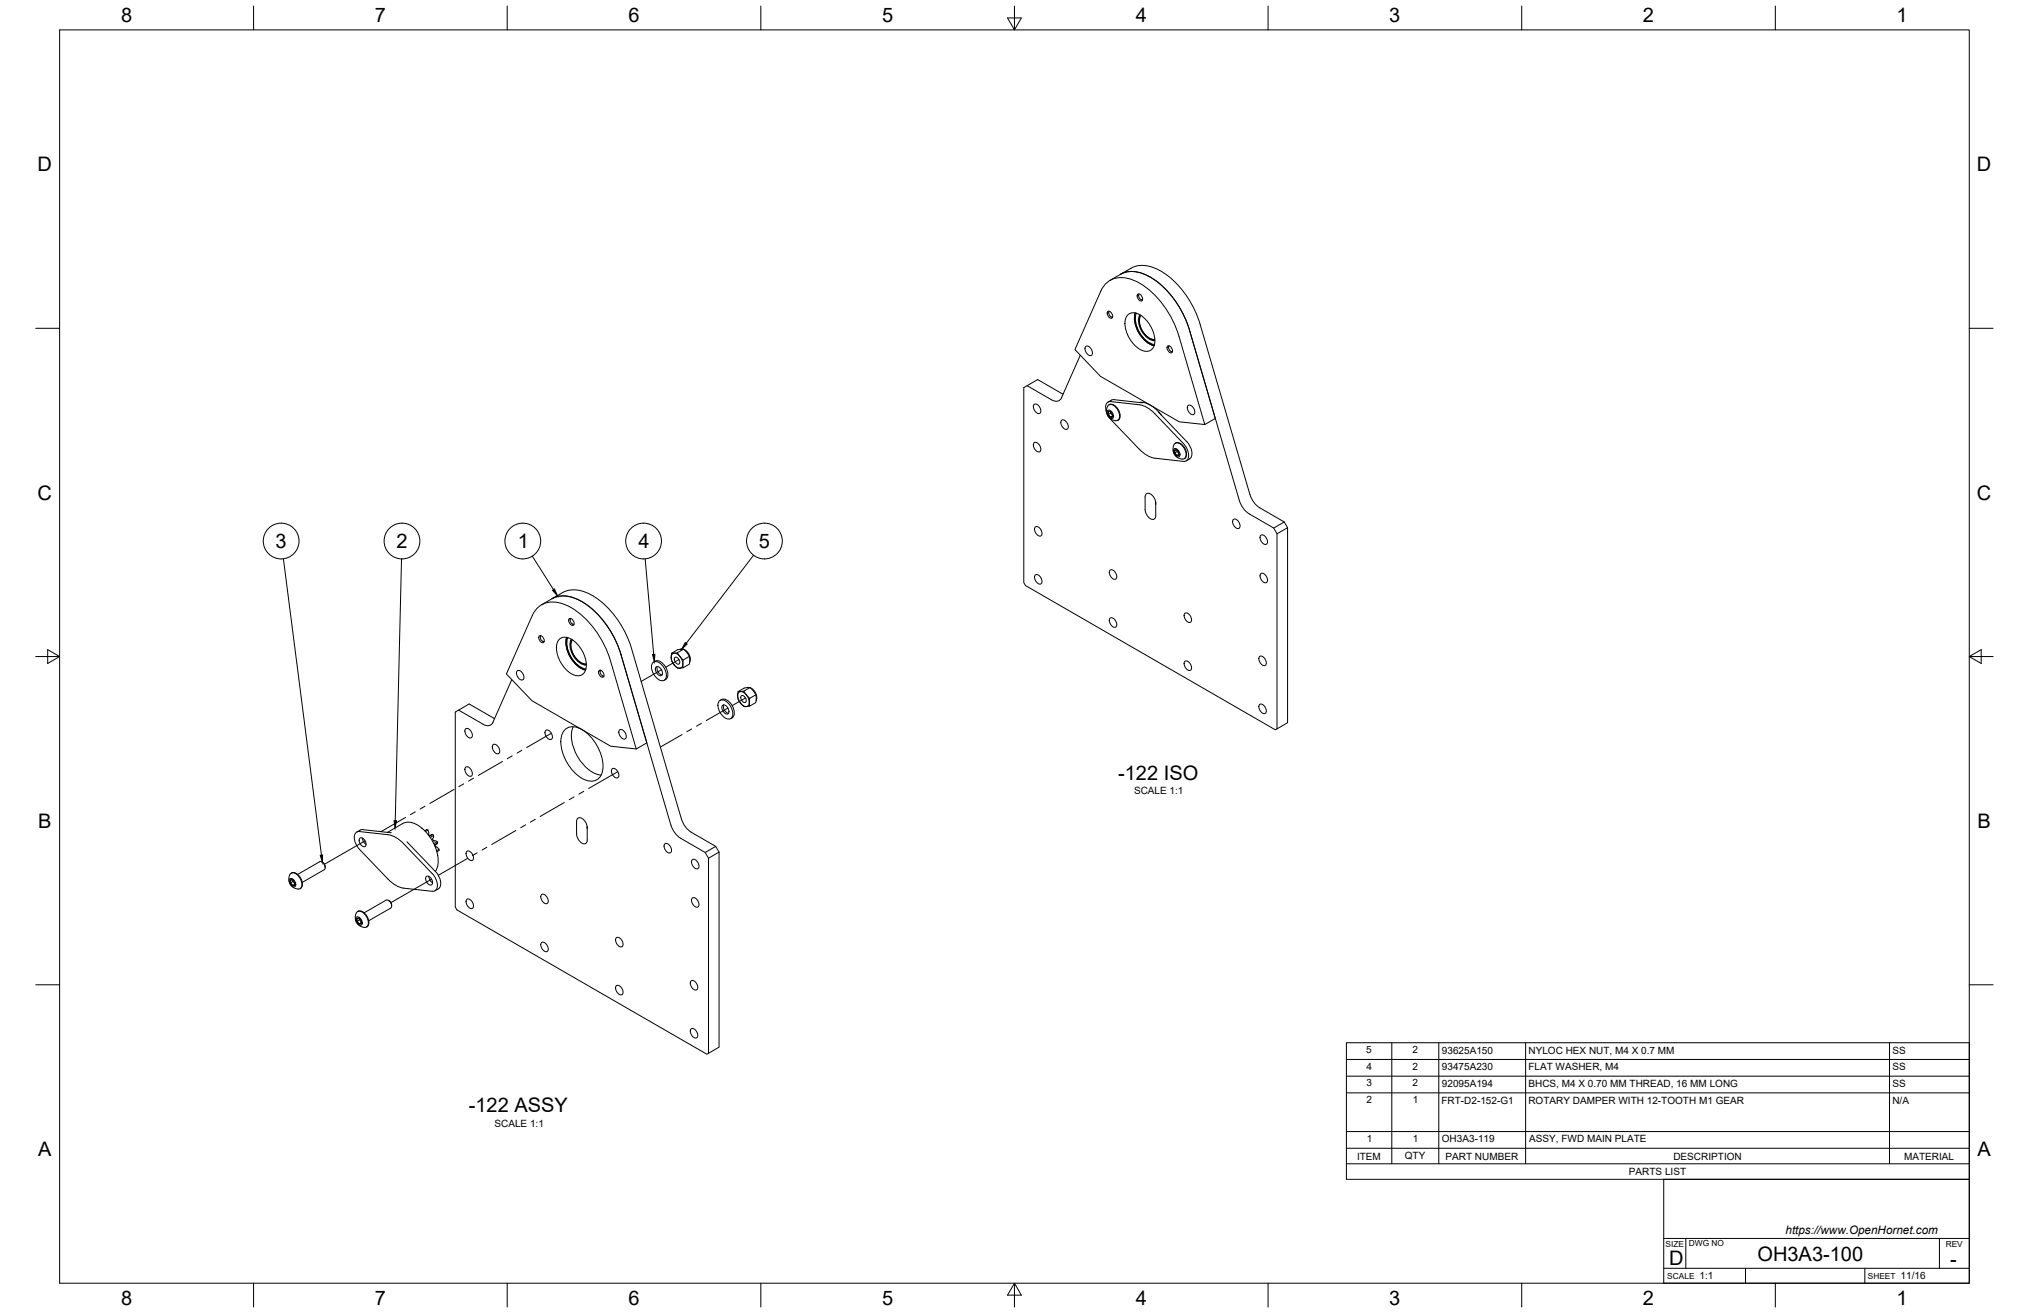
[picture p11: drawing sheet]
<svg xmlns="http://www.w3.org/2000/svg" width="864mm" height="559mm" viewBox="0 0 864 559" stroke-linecap="round" stroke-linejoin="round" font-family="sans-serif">
<!-- layer: Visible -->
<g fill="none" stroke="#000" stroke-width=".43">
<path d="M476.9 116.7l-4.4 2.6M477 116.7a13 13 0 0 1 13.5 1.8 40.5 40.5 0 0 1 15.8 22M481.4 114.1l-4.5 2.6M481.4 114.1a13 13 0 0 1 13.6 1.8 40.4 40.4 0 0 1 15.8 22l21.2 72.6a10.1 10.1 0 0 0 4.2 5.6l10.4 6M471.5 132.6a1.77 1.77 0 0 1 1.8 .9 1.77 1.77 0 0 1-.2 1.9 2.05 2.05 0 0 1-1.6-2.8zM471.9 132.9v.2M472.1 132.5a1.8 1.8 0 0 0 1.5 2.5M472.9 134.9l.2 .1M479.8 134.2a4.4 4.4 0 0 1 6.2 .3 13.3 13.3 0 0 1 5.3 12.5 3.7 3.7 0 0 1-6.1 1.7 13.3 13.3 0 0 1-6.1-13zM483.2 133.2a12.7 12.7 0 0 0 8 13.9M483.3 133.2a12.8 12.8 0 0 0 8 13.8M483.6 133.3h.1"/>
<path d="M483.6 133.3a11.7 11.7 0 0 0 7.7 13.3M484.2 125.3a1.77 1.77 0 0 1 1.8 .8 1.77 1.77 0 0 1-.1 2 2.05 2.05 0 0 1-1.7-2.8zM484.6 125.6v.1M484.8 125.1a1.8 1.8 0 0 0 1.5 2.6M485.2 134a8.5 8.5 0 0 0 3.1 9.7l1.9 1.1 1.3 .2M485.4 134.1a8.8 8.8 0 0 0 4.3 10.2l1.8 .5M485.6 134.3a7.6 7.6 0 0 0 2.8 9.1l1.9 1h1.2M485.6 127.6h.2M462 147.6a1.92 1.92 0 0 1 2.8 1.6 1.31 1.31 0 0 1-.3 2.1 1.31 1.31 0 0 1-1.9-.9l-.7-1.5zM496.9 147.3a1.77 1.77 0 0 1 1.8 .9 1.77 1.77 0 0 1-.1 2 2.05 2.05 0 0 1-1.7-2.9zM497.3 147.6v.2M497.6 147.2a1.8 1.8 0 0 0 1.4 2.5"/>
<path d="M498.4 149.6l.1 .1M506.3 140.5l11 37.6-4.5 2.6-11-37.6a39 39 0 0 0-18.1-23.3 11 11 0 0 0-13.1 1l-2.1 3.1-11 24.9 10.9 11.4 33.5 19.3 10.9 1.2M506.3 140.5l21.2 72.5a10.1 10.1 0 0 0 4.2 5.7l10.4 6 1.4 2.5v83l-.7 .4-106.3-61.4-.7-1.2v-83l1.4-.9 10.4 6.1a2.68 2.68 0 0 0 4.2-.9l8-18.1M437.2 164.1l4.5-2.6 10.8 6.3M440 172.3a1.92 1.92 0 0 1 2.8 1.5 1.31 1.31 0 0 1-.3 2.1 1.31 1.31 0 0 1-1.9-.8l-.7-1.5zM451.7 179a1.92 1.92 0 0 1 2.8 1.6 1.31 1.31 0 0 1-.3 2.1 1.31 1.31 0 0 1-1.9-.9l-.7-1.5zM471.1 175.8a3.2 3.2 0 0 1 1.2-4.9l12.6 1.4a11.4 11.4 0 0 1 6.7 3.8l12.1 12.7a5.8 5.8 0 0 1 1.4 7.2l-1.4 .4-12.1-1.4a11.3 11.3 0 0 1-6.7-3.8l-12.1-12.7M471.4 174.7a2.13 2.13 0 0 1 2.1 1.1 2.13 2.13 0 0 1-.1 2.4 2.49 2.49 0 0 1-2-3.5zM471.7 172.5a3.1 3.1 0 0 1 4.2 2.3 2.92 2.92 0 0 1-.4 4.2 4.1 4.1 0 0 1-4-2.1 4.1 4.1 0 0 1 .2-4.4zM472 172.3a3.1 3.1 0 0 1 4 2.1 3.1 3.1 0 0 1-.2 4.5M472.3 177.9l.5 .6M472.5 175.2h-.3a.44 .44 0 0 0-.6 .1 .44 .44 0 0 0 .2 .6l-.1 .5 .5 .5a.79 .79 0 0 0 1.2 .6"/>
<path d="M472.5 175.2a1.96 1.96 0 0 1 .9 2.3M472.5 175.2a.77 .77 0 0 0-1 .2 .77 .77 0 0 0 .1 1 1.23 1.23 0 0 0 1.8 1.1M472.7 175.3v.5l.9 1.1-.2 .6M472.7 175.8l-1 .6M473 170.3l-1.4 .8M473.5 177l-1 .5M474.2 170.1l12.1 1.4M474.2 170.1l-1.2 .2M484.9 171.3a11.3 11.3 0 0 1 9.5 5.5M493 175.3l12.1 12.7a6.1 6.1 0 0 1 1.6 7l-1.8 1.1M505.6 172.7a1.92 1.92 0 0 1 2.7 1.6 1.31 1.31 0 0 1-.2 2.1 1.31 1.31 0 0 1-2-.8l-.7-1.6zM440 188.6a1.92 1.92 0 0 1 2.8 1.6 1.31 1.31 0 0 1-.3 2.1 1.31 1.31 0 0 1-1.9-.9l-.7-1.5z"/>
<path d="M499.7 191.1a2.13 2.13 0 0 1 2.1 1 2.13 2.13 0 0 1-.1 2.4 2.49 2.49 0 0 1-2-3.4zM499.9 192.8l.9 1.1M500 188.8a3.1 3.1 0 0 1 4.2 2.3 2.92 2.92 0 0 1-.4 4.2 4.1 4.1 0 0 1-4-2 4.1 4.1 0 0 1 .2-4.5zM500.5 188.5a4 4 0 0 1 4.4 3.8l.1 .7a2.01 2.01 0 0 1-1 2.2M500.5 188.5l-.2 .1M500.8 191.5h-.3a.54 .54 0 0 0-.6 .3 .54 .54 0 0 0 .1 .6l-.1 .4 .7 .5a.6 .6 0 0 0 .3 .6 .6 .6 0 0 0 .7-.1h.1M500.8 191.5a1.96 1.96 0 0 1 .9 2.3M500.8 191.5a.77 .77 0 0 0-1 .2 .77 .77 0 0 0 .1 1.1M501 191.7v.5l.8 1M501 192.2l-1.1 .6M501.7 193.8l-.9 .1M501.8 193.2l-.1 .6"/>
<path d="M501.8 193.3l-1 .6M491.9 213.7v5.8a1.5 1.5 0 0 1-1 1.6 1.5 1.5 0 0 1-1.8-.7l-.9-1-.7-1.9-.1-6a1.5 1.5 0 0 1 1-1.6 1.5 1.5 0 0 1 1.8 .7 4.9 4.9 0 0 1 1.7 4.1M440.6 224.4a1.92 1.92 0 0 1 2.7 1.6 1.31 1.31 0 0 1-.2 2.1 1.31 1.31 0 0 1-2-.8l-.7-1.6zM524.8 221.2a1.92 1.92 0 0 1 2.8 1.6 1.31 1.31 0 0 1-.3 2.1 1.31 1.31 0 0 1-1.9-.9l-.7-1.5zM536.5 227.9a1.92 1.92 0 0 1 2.8 1.6 1.31 1.31 0 0 1-.3 2.1 1.31 1.31 0 0 1-1.9-.8l-.7-1.5zM543.5 227.2l4.5-2.6v83l-4.5 2.6M548 224.6l-1.4-2.5-4.5 2.6M230.5 257.4l4.5-2.6a17.2 17.2 0 0 1 7.7-3.7 19.8 19.8 0 0 1 15.3 6.9 42.7 42.7 0 0 1 10.8 18l21.2 72.6M235 254.8a13 13 0 0 1 13.5 1.7 40.5 40.5 0 0 1 15.8 22.1M440.6 244.8a1.92 1.92 0 0 1 2.7 1.6 1.31 1.31 0 0 1-.2 2.1 1.31 1.31 0 0 1-2-.8l-.7-1.5zM472.4 242.8a1.92 1.92 0 0 1 2.7 1.6 1.31 1.31 0 0 1-.2 2.1 1.31 1.31 0 0 1-2-.9l-.7-1.5zM536.5 244.3a1.92 1.92 0 0 1 2.8 1.6 1.31 1.31 0 0 1-.3 2 1.31 1.31 0 0 1-1.9-.8l-.7-1.5z"/>
<path d="M229.5 270.7a1.77 1.77 0 0 1 1.8 .8 1.77 1.77 0 0 1-.1 2 2.05 2.05 0 0 1-1.7-2.8zM229.9 271v.1M230.1 270.5a1.8 1.8 0 0 0 1.5 2.6M230.9 273h.2M237.9 272.3a4.4 4.4 0 0 1 6.2 .3 13.3 13.3 0 0 1 5.2 12.4 3.7 3.7 0 0 1-6.1 1.7 13.3 13.3 0 0 1-6.1-13zM241.2 271.3a12.7 12.7 0 0 0 8 13.9M241.3 271.3a12.8 12.8 0 0 0 8 13.8M241.7 271.4a11.7 11.7 0 0 0 7.7 13.3M242.2 263.3a1.77 1.77 0 0 1 1.8 .9 1.77 1.77 0 0 1-.1 2 2.05 2.05 0 0 1-1.7-2.9zM242.6 263.7v.1M242.9 263.2a1.8 1.8 0 0 0 1.4 2.5M243.2 272a8.5 8.5 0 0 0 3.1 9.8l2 1.1 1.2 .2"/>
<path d="M243.4 272.1a8.8 8.8 0 0 0 4.3 10.3l1.9 .4M243.7 272.3a7.6 7.6 0 0 0 2.8 9.1l1.8 1 1.2 .1M243.7 265.6l.1 .1M264.3 278.6l11 37.6-4.5 2.5-11-37.5M264.3 278.6l21.2 72.5M285.9 278l2.6-1.5 1.7-.2h.7l1.3 1.2 1.2 1.9v3.3l-2.6 1.5M287.2 279.8a1.77 1.77 0 0 1 1.8 .9 1.77 1.77 0 0 1-.1 2 2.05 2.05 0 0 1-1.7-2.9zM289.4 279.4l-.4-.5a1.41 1.41 0 0 0-2.2-.9h-.2a.67 .67 0 0 0-.8 .1 .67 .67 0 0 0-.1 .9v.8M289.4 279.4l.5 .6a1.75 1.75 0 0 1 .7 2.4l.1 .8a.67 .67 0 0 1 .1 .9 .67 .67 0 0 1-.9 .2l-1.5 .1-.9-.8-1.6-2.3-.2-1.5M289.4 279.4a2.16 2.16 0 0 0-3.5-.7l-.2 1M289.4 279.4a3.5 3.5 0 0 1 .4 4.8 4.2 4.2 0 0 1-4.1-4.5M290.8 276.3h-1.1"/>
<path d="M290.9 276.3l-2.6 1.5M291 276.4l1.4 .8 .9 1.4 .5 2-.3 1.2M293.4 279.4l-2.6 1.5M472.4 263.2a1.92 1.92 0 0 1 2.7 1.6 1.31 1.31 0 0 1-.2 2.1 1.31 1.31 0 0 1-2-.8l-.7-1.6zM504.2 261.2a1.92 1.92 0 0 1 2.8 1.5 1.31 1.31 0 0 1-.3 2.1 1.31 1.31 0 0 1-1.9-.8l-.8-1.5zM536 279.5a1.92 1.92 0 0 1 2.8 1.6 1.31 1.31 0 0 1-.3 2.1 1.31 1.31 0 0 1-1.9-.8l-.7-1.5zM217.8 289.2l-8 18.2a2.68 2.68 0 0 1-4.1 .9l-10.5-6.1-1.4 .8v83l.7 1.3 106.4 61.4 .7-.4v-83l-1.5-2.5-10.4-6a10 10 0 0 1-4.1-5.7M220 285.6a1.92 1.92 0 0 1 2.8 1.6 1.31 1.31 0 0 1-.3 2.1 1.31 1.31 0 0 1-1.9-.8l-.7-1.5zM249.3 284.7h.1M255 285.4a1.77 1.77 0 0 1 1.8 .8 1.77 1.77 0 0 1-.2 2 2.05 2.05 0 0 1-1.6-2.8zM255.4 285.7v.2M255.6 285.2a1.8 1.8 0 0 0 1.5 2.6"/>
<path d="M256.4 287.7h.1M259.8 281.2a39.1 39.1 0 0 0-18.1-23.3 11 11 0 0 0-13.1 .9l-2.1 3.2-11 24.9 10.9 11.3 33.5 19.4 10.9 1.1M277.8 282.1a3.1 3.1 0 0 1 4.4 1.5 4.6 4.6 0 0 1 .5 5.9 4 4 0 0 1-4.5-2.6l-.9-3.1zM278.8 281.4l-.6 .3M278.9 281.4a4 4 0 0 1 4.4 2.6 3.7 3.7 0 0 1-.6 5.5M279.2 283.9a2.33 2.33 0 0 1 2.8 2.6 1.02 1.02 0 0 1-.7 1.1 1.02 1.02 0 0 1-1.2-.5l-1.1-1.8zM279.8 283.7a2.85 2.85 0 0 0 2 3.5M306.1 298.4a3.1 3.1 0 0 1 4.4 1.5 4.6 4.6 0 0 1 .5 5.9 4 4 0 0 1-4.5-2.6l-.9-3.1zM306.5 298.1a3.2 3.2 0 0 1 4.6 1.4 4.6 4.6 0 0 1 .5 6l-.6 .4M308 300a2.85 2.85 0 0 0 2.1 3.6M314.2 294.3l2.5-1.5 1.6-.2h.9l1.4 1.4 1.2 2-.1 3-2.6 1.5M315.2 294.3a4.5 4.5 0 0 1 3.3 6l-.8 .4"/>
<path d="M315.2 294.3a2.22 2.22 0 0 0-.9 3.4 4.3 4.3 0 0 0 3.4 3M315.2 294.3h.3a1.1 1.1 0 0 1 1.2-.1 1.1 1.1 0 0 1 .6 1l.8 1.1a1.7 1.7 0 0 1 .8 2.4v.8a.68 .68 0 0 1 .2 .9 .68 .68 0 0 1-.9 .3h-.5M315.2 294.3h-.3a.71 .71 0 0 0-.9 .2 .71 .71 0 0 0 0 .9l.2 2.2 .6 1.1 1.8 2h1.1M315.5 296.2a1.77 1.77 0 0 1 1.8 .8 1.77 1.77 0 0 1-.2 2 2.05 2.05 0 0 1-1.6-2.8zM319 292.6l-1.1 .1M319.2 292.6l-2.6 1.5M319.3 292.7l1.6 1.1 .8 1.4 .4 1.5-.3 1.5M321.7 295.7l-2.6 1.5M504.2 281.6a1.92 1.92 0 0 1 2.8 1.6 1.31 1.31 0 0 1-.3 2.1 1.31 1.31 0 0 1-1.9-.9l-.8-1.5zM536 300a1.92 1.92 0 0 1 2.8 1.5 1.31 1.31 0 0 1-.3 2.1 1.31 1.31 0 0 1-1.9-.8l-.7-1.5zM195.2 302.2l4.5-2.6 10.8 6.2M198.1 310.3a1.92 1.92 0 0 1 2.7 1.6 1.31 1.31 0 0 1-.2 2.1 1.31 1.31 0 0 1-1.9-.8l-.8-1.5z"/>
<path d="M209.8 317.1a1.92 1.92 0 0 1 2.7 1.5 1.31 1.31 0 0 1-.2 2.1 1.31 1.31 0 0 1-2-.8l-.7-1.5zM232.2 311a1.92 1.92 0 0 1 2.7 1.6 1.31 1.31 0 0 1-.2 2.1 1.31 1.31 0 0 1-2-.9l-.7-1.5zM240.3 310.7a5.7 5.7 0 0 1 7.4-.2 18.9 18.9 0 0 1 8.7 18 5 5 0 0 1-7.6 3.3 18.8 18.8 0 0 1-9.8-18.5zM244 309.3a16.1 16.1 0 0 0 4 15.8 12.5 12.5 0 0 0 7.9 4.8M263.6 310.8a1.92 1.92 0 0 1 2.8 1.6 1.31 1.31 0 0 1-.3 2.1 1.31 1.31 0 0 1-1.9-.9l-.8-1.5zM307.5 300.2a2.33 2.33 0 0 1 2.8 2.6 1.02 1.02 0 0 1-.8 1.1 1.02 1.02 0 0 1-1.2-.5l-1-1.8zM198.1 326.6a1.92 1.92 0 0 1 2.7 1.6 1.31 1.31 0 0 1-.2 2.1 1.31 1.31 0 0 1-1.9-.8l-.8-1.5zM260.4 327.3a1.92 1.92 0 0 1 2.8 1.6 1.31 1.31 0 0 1-.3 2.1 1.31 1.31 0 0 1-1.9-.8l-.7-1.6zM151.8 354.1l2.3-1 12.5 1.3M153.1 356.7a2.28 2.28 0 0 1 2.7 2.6 1 1 0 0 1-.7 1.1 1 1 0 0 1-1.2-.5l-1-1.8zM154.3 356.7a3.2 3.2 0 0 0 1.5 2.7M164.9 354.2l6.5-3.7a7.2 7.2 0 0 1 7.8 1.6 18.2 18.2 0 0 1 6.9 17.1l-.8 1.7"/>
<path d="M171.8 359.1l12.2 12.6a5.8 5.8 0 0 1 1.4 7.2l-1.4 .4-12.2-1.3M171.8 359.1a11.8 11.8 0 0 0-6.6-3.9l-12.2-1.3a2.3 2.3 0 0 0-2.2 3.1l.6 2 1.1 1.9 12.7 13.3a11.8 11.8 0 0 0 6.6 3.8M173.2 358.3l12.2 12.6a6.1 6.1 0 0 1 1.5 7.1l-1.8 1.1M179.6 352.5l.1 .1M179.6 352.5h.1M181.1 353.9l1-.6 .3 1.8M182.1 353.3l-.4-.3-.9 .5M182.4 355.1l.4 .6M182.7 355.8l1.5-.7-1.4 .8M183.1 356.4l1.5-.8-.5 1.5 .3 .7M184.2 355.1l.4 .5M184.5 357.8l1.6 .4-1.5 .8"/>
<path d="M184.9 359.6l1.4-.8-1.3 .9M185.1 359.6l.3 .7M186.1 358.2l.2 .6M245.4 354.9a4 4 0 0 0 3.7 4.2l.8-1v-5.9a4 4 0 0 0-3.6-4.2l-.8 1-.1 5.9M249.9 351.7v.6M249.9 352.3v.5M282.9 359.3a1.92 1.92 0 0 1 2.7 1.6 1.31 1.31 0 0 1-.2 2 1.31 1.31 0 0 1-2-.8l-.7-1.5zM290 348.5a10.1 10.1 0 0 0 4.2 5.7l10.4 6M123.4 374.1a2.13 2.13 0 0 1 2.1 1 2.13 2.13 0 0 1-.2 2.4 2.49 2.49 0 0 1-1.9-3.4zM123.6 375.8a.84 .84 0 0 1 .2-1.4 .84 .84 0 0 1 1.2 .5l.5 1-.1 .9M123.6 375.8l.9 1.1M123.7 371.8a3.1 3.1 0 0 1 4.2 2.3 2.92 2.92 0 0 1-.4 4.2 4.1 4.1 0 0 1-4-2 4.1 4.1 0 0 1 .2-4.5z"/>
<path d="M123.9 371.6a3.1 3.1 0 0 1 4.1 2.1l.7 2.3a2.07 2.07 0 0 1-.7 2.1M124.5 374.5h-.3a.68 .68 0 0 0-.6 .4 .68 .68 0 0 0 .1 .7l.5 .7a.62 .62 0 0 0 .4 .5 .62 .62 0 0 0 .6-.1l.2 .1M124.7 374.7v.4l.8 1.1-.1 .6M124.7 375.1l-1.1 .7M125.4 376.8l-.9 .1M125.5 376.3l-1 .6M128 378.1l-.3 .1M136 366.8l-9.3 5.4M136 366.7a2.26 2.26 0 0 1 2 3.4M137 366.9l1 .7 .4 1.7M138 370.1l-9.3 5.4M181.4 373.1a2.28 2.28 0 0 1 2.7 2.5 1 1 0 0 1-.7 1.1 1 1 0 0 1-1.2-.5l-1-1.8z"/>
<path d="M182.6 373a3.2 3.2 0 0 0 1.5 2.7M185.4 360.3l1.5 1.2-1.1 .6M186.3 364h.1M186.9 361.5v.5l-1 .5M198.6 362.5a1.92 1.92 0 0 1 2.7 1.6 1.31 1.31 0 0 1-.2 2.1 1.31 1.31 0 0 1-2-.9l-.7-1.5zM294.5 366a1.92 1.92 0 0 1 2.8 1.6 1.31 1.31 0 0 1-.3 2.1 1.31 1.31 0 0 1-1.9-.8l-.7-1.6zM301.6 365.3l4.4-2.7v83.1l-4.4 2.6M306 362.6l-1.4-2.4-4.5 2.6M151.7 390.4a2.13 2.13 0 0 1 2.1 1 2.13 2.13 0 0 1-.2 2.4 2.49 2.49 0 0 1-1.9-3.4zM152 388.1a3.1 3.1 0 0 1 4.2 2.3 2.92 2.92 0 0 1-.5 4.2 4.1 4.1 0 0 1-3.9-2 4.1 4.1 0 0 1 .2-4.5zM152.2 388a3 3 0 0 1 4 2l.8 2.3a2.07 2.07 0 0 1-.8 2.1M152.8 390.8h-.3a.48 .48 0 0 0-.6 .2 .48 .48 0 0 0 .1 .6l-.1 .5 .6 .5a.79 .79 0 0 0 1.1 .5h.1"/>
<path d="M152.8 390.8a1.96 1.96 0 0 1 .9 2.3M152.8 390.8a.77 .77 0 0 0-1 .2 .77 .77 0 0 0 .1 1.1l.9 1.1M153 391v.5l.8 1M153 391.5l-1.1 .6M153.7 393.1l-.9 .1M153.8 392.5l-.1 .6M153.8 392.6l-1 .6M155 388.5l9.3-5.4a2.26 2.26 0 0 1 2 3.4l-9.4 5.4M156.2 394.4l-.2 .1M165.3 383.2l1.2 1.1 .2 1.3M198.6 382.9a1.92 1.92 0 0 1 2.7 1.6 1.31 1.31 0 0 1-.2 2.1 1.31 1.31 0 0 1-2-.8l-.7-1.6zM230.4 380.9a1.92 1.92 0 0 1 2.7 1.5 1.31 1.31 0 0 1-.2 2.1 1.31 1.31 0 0 1-1.9-.8l-.8-1.5z"/>
<path d="M262.2 399.2a1.92 1.92 0 0 1 2.8 1.6 1.31 1.31 0 0 1-.3 2.1 1.31 1.31 0 0 1-1.9-.8l-.7-1.5zM294.5 382.3a1.92 1.92 0 0 1 2.8 1.6 1.31 1.31 0 0 1-.3 2.1 1.31 1.31 0 0 1-1.9-.8l-.7-1.5zM230.4 401.3a1.92 1.92 0 0 1 2.7 1.6 1.31 1.31 0 0 1-.2 2.1 1.31 1.31 0 0 1-1.9-.9l-.8-1.5zM262.2 419.7a1.92 1.92 0 0 1 2.8 1.5 1.31 1.31 0 0 1-.3 2.1 1.31 1.31 0 0 1-1.9-.8l-.7-1.5zM294 417.6a1.92 1.92 0 0 1 2.8 1.6 1.31 1.31 0 0 1-.3 2.1 1.31 1.31 0 0 1-1.9-.9l-.7-1.5zM294 438a1.92 1.92 0 0 1 2.8 1.6 1.31 1.31 0 0 1-.3 2.1 1.31 1.31 0 0 1-1.9-.8l-.7-1.5z"/>
</g>
<!-- layer: Tweak Trail -->
<g fill="none" stroke="#000" stroke-width=".43">
<path d="M281.5 285l-8.6 5M289 280.7l-5.7 3.3M317.3 297l-5.7 3.3M222.1 319.3l-2 1.2M234.7 312.1l-10.5 6M290.3 312.6l-9.2 5.3M294.4 310.2l-2 1.2M298.5 307.9l-2 1.2M309.8 301.3l-9.2 5.4M193.3 336l-10.4 5.9M197.4 333.6l-2.1 1.2M201.5 331.2l-2.1 1.2"/>
<path d="M213.9 324.1l-10.3 5.9M218 321.7l-2.1 1.2M244.3 339.2l-2 1.1M248.5 336.8l-2.1 1.2M263 328.4l-12.5 7.2M155.4 357.8l-17.3 10M172.6 347.9l-10.4 6M176.7 345.5l-2 1.2M180.9 343.1l-2.1 1.2M219.6 353.4l-10.3 6M223.7 351.1l-2.1 1.2M227.8 348.7l-2 1.2"/>
<path d="M240.2 341.5l-10.3 6M183.7 374.2l-17.3 10M199 365.4l-12.5 7.1M203.1 363l-2.1 1.2M207.2 360.6l-2.1 1.2"/>
</g>
<!-- layer: Border -->
<g fill="none" stroke="#000" stroke-width=".43">
<path d="M25.4 12.7h812.8v533.4h-812.8zM107.9 2.6v10.1M215.9 2.6v10.1M323.8 2.6v10.1M428.8 7.6h5.9l-2.9 5.1zM431.8 2.6v10.1M539.7 2.6v10.1M647.7 2.6v10.1M755.6 2.6v10.1M15.2 139.7h10.2M838.2 139.7h10.1M15.2 279.4h10.2"/>
<path d="M20.3 276.5l5.1 2.9-5.1 3zM838.2 279.4l5.1-2.9v5.9zM838.2 279.4h10.1M15.2 419.1h10.2M838.2 419.1h10.1M107.9 546.1v10.2M215.9 546.1v10.2M323.8 546.1v10.2M431.8 546.1l2.9 5.1h-5.9zM431.8 546.1v10.2M539.7 546.1v10.2M647.7 546.1v10.2"/>
<path d="M755.6 546.1v10.2"/>
</g>
<!-- layer: Parts Lists -->
<path d="M573.1 443.8h265.1v58.1h-265.1zM573.1 458h265.1M573.1 450.9h265.1M592.4 443.8v51.5M612.4 443.8v51.5M649.4 443.8v51.5M804.2 443.8v51.5M573.1 465.1h265.1M573.1 495.3h265.1M573.1 488.7h265.1M573.1 481.6h265.1" fill="none" stroke="#000" stroke-width=".43"/>
<!-- layer: Balloons -->
<g fill="none" stroke="#000" stroke-width=".43">
<path d="M120.6 237.8l16.2 126.1M170.9 237.9l-2.7 111.4M226.6 236.7l9 14.2M274.6 237.9l3.6 40.6M320.7 236.3l-28.6 37.5"/>
<circle cx="119.7" cy="230.3" r="7.6"/>
<circle cx="171.1" cy="230.3" r="7.6"/>
<circle cx="222.5" cy="230.3" r="7.6"/>
<circle cx="273.9" cy="230.3" r="7.6"/>
<circle cx="325.4" cy="230.3" r="7.6"/>
</g>
<path d="M235.2 251.2l.8-.5 1.2 2.8zM277.7 278.6l1-.1-.2 3.1zM291.7 273.5l.8 .6-2.3 2.1zM167.7 349.3h1l-.5 3.1zM136.3 364l1-.1-.1 3z" fill="#000" stroke="#000" stroke-width=".43"/>
<!-- layer: Titleblock -->
<path d="M708.1 501.9h130.1v44.2h-130.1zM708.1 539.8h130.1M708.1 527.1h130.1M717.5 527.1v12.7M742.9 539.8v6.3M793.7 539.8v6.3M825.5 527.1v12.7" fill="none" stroke="#000" stroke-width=".43"/>
<g font-size="8.5">
<text x="51.6" y="9.4">8</text>
<text x="159.5" y="9.4">7</text>
<text x="267.5" y="9.4">6</text>
<text x="375.4" y="9.3">5</text>
<text x="483.4" y="9.4">4</text>
<text x="591.3" y="9.4">3</text>
<text x="699.3" y="9.4">2</text>
<text x="807.2" y="9.4">1</text>
<text x="16" y="72.9">D</text>
<text x="841.4" y="72.9">D</text>
<text x="16" y="212.6">C</text>
<text x="841.4" y="212.6">C</text>
<text x="117.3" y="233.3">3</text>
<text x="168.8" y="233.3">2</text>
<text x="220.5" y="233.3">1</text>
<text x="271.7" y="233.3">4</text>
<text x="323" y="233.3">5</text>
<text x="475.9" y="332">-122 ISO</text>
<text x="16.2" y="352.3">B</text>
<text x="841.7" y="352.3">B</text>
<text x="199.5" y="473.4">-122 ASSY</text>
<text x="16.2" y="492">A</text>
<text x="841.7" y="492">A</text>
<text x="710.4" y="538.4">D</text>
<text x="748.1" y="536.7">OH3A3-100</text>
<text x="830.1" y="538.8">-</text>
<text x="51.6" y="555.5">8</text>
<text x="159.5" y="555.5">7</text>
<text x="267.5" y="555.5">6</text>
<text x="375.4" y="555.4">5</text>
<text x="483.4" y="555.5">4</text>
<text x="591.3" y="555.5">3</text>
<text x="699.3" y="555.5">2</text>
<text x="807.2" y="555.5">1</text>
</g>
<text font-size="5" x="760" y="525.2">https://www.OpenHornet.com</text>
<g font-size="4.3">
<text x="482.7" y="338.1">SCALE 1:1</text>
<text x="581.5" y="448.1">5</text>
<text x="601.3" y="448.1">2</text>
<text x="613.7" y="448.4">93625A150</text>
<text x="650.6" y="448.4">NYLOC HEX NUT, M4 X 0.7 MM</text>
<text x="805.6" y="448.4">SS</text>
<text x="581.6" y="455.2">4</text>
<text x="601.3" y="455.2">2</text>
<text x="613.7" y="455.5">93475A230</text>
<text x="650.5" y="455.5">FLAT WASHER, M4</text>
<text x="805.6" y="455.5">SS</text>
<text x="581.6" y="462.3">3</text>
<text x="601.3" y="462.3">2</text>
<text x="613.7" y="462.6">92095A194</text>
<text x="650.6" y="462.6">BHCS, M4 X 0.70 MM THREAD, 16 MM LONG</text>
<text x="805.6" y="462.6">SS</text>
<text x="581.6" y="469.5">2</text>
<text x="601.4" y="469.5">1</text>
<text x="613.6" y="469.8">FRT-D2-152-G1</text>
<text x="650.5" y="469.8">ROTARY DAMPER WITH 12-TOOTH M1 GEAR</text>
<text x="805.4" y="469.8">N/A</text>
<text x="210.5" y="479.5">SCALE 1:1</text>
<text x="581.7" y="485.9">1</text>
<text x="601.4" y="485.9">1</text>
<text x="613.7" y="486.2">OH3A3-119</text>
<text x="650.9" y="486.2">ASSY, FWD MAIN PLATE</text>
<text x="577.6" y="493.5">ITEM</text>
<text x="597.9" y="493.4">QTY</text>
<text x="615.2" y="493.5">PART NUMBER</text>
<text x="712.3" y="493.5">DESCRIPTION</text>
<text x="810.5" y="493.5">MATERIAL</text>
<text x="693.3" y="500.1">PARTS LIST</text>
<text x="723.4" y="544.5">1:1</text>
<text x="809" y="544.5">11/16</text>
</g>
<g font-size="3.5">
<text x="708.9" y="530.9">SIZE</text>
<text x="718.9" y="530.5">DWG NO</text>
<text x="828.2" y="530.9">REV</text>
<text x="709.6" y="544.2">SCALE</text>
<text x="795" y="544.2">SHEET</text>
</g>
</svg>
